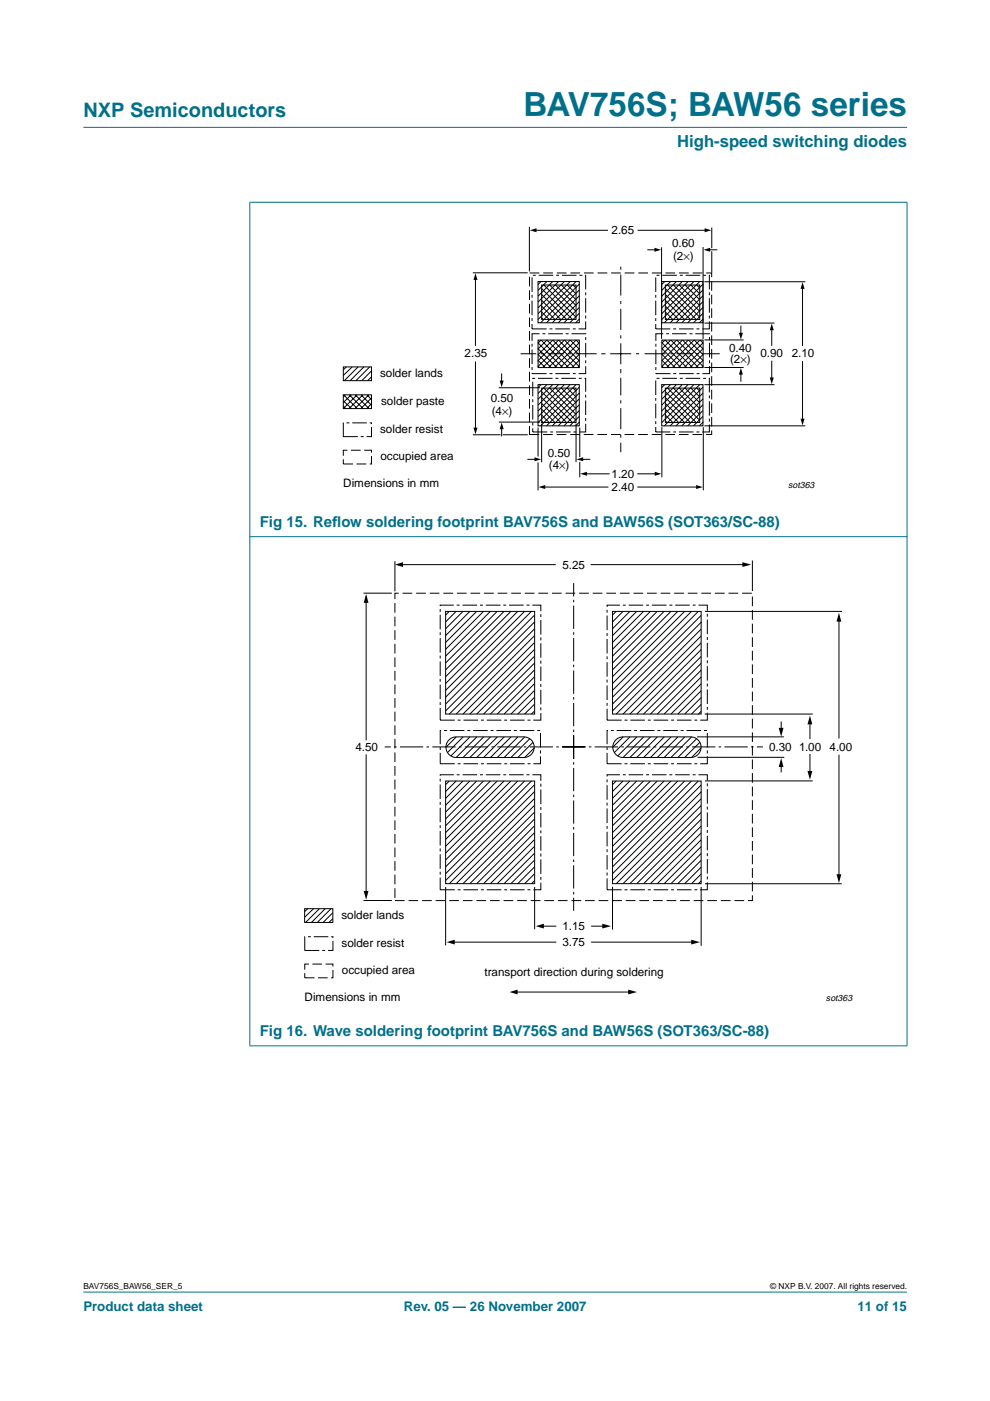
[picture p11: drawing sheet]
<svg xmlns="http://www.w3.org/2000/svg" width="210mm" height="297mm" viewBox="0 0 210 297" stroke-linecap="round" stroke-linejoin="round" font-family="sans-serif">
<g fill="#00708a" stroke="#00708a" stroke-width=".21">
<path d="M17.7 273.9h174.6z"/>
<path d="M17.7 27h174.6z"/>
<path d="M53 42.9v178.8z"/>
<path d="M192.3 42.9v178.8z"/>
<path d="M52.9 42.9h139.5z"/>
<path d="M52.9 113.8h139.5z"/>
<path d="M52.9 221.7h139.5z"/>
</g>
<g fill="none" stroke="#000" stroke-width=".21">
<path d="M100.3 57.8h11.6M100.8 59.1v14.1M112.2 48.1v9.4M113.5 48.8h15.3M114.1 59.7h8.7v8.7h-8.7zM114.7 59.7l-.6 .6M115.9 59.7l-1.8 1.9M117.2 59.7l-3.1 3.1M118.4 59.7l-4.3 4.3M119.7 59.7l-5.6 5.6M120.9 59.7l-6.8 6.8M122.1 59.7l-8 8.1"/>
<path d="M131.6 56.5v.7M131.6 58.2v4.5M135.3 48.8h14.4M137.3 53h1.7M140.3 52.4v19.4M140.3 59.7h8.7v8.7h-8.7zM140.9 59.7l-.6 .6M142.2 59.7l-1.9 1.9M143.4 59.7l-3.1 3.1M144.6 59.7l-4.3 4.3M145.9 59.7l-5.6 5.6M147.1 59.7l-6.8 6.8"/>
<path d="M148.4 59.7l-8.1 8.1M149.1 52.4v19.5M149.3 59.7h21.4M150.3 53h1.7M150.9 48.3v4.3M150.9 53.3v4.5M72.8 77.8h6v2.9h-6zM73.4 77.8l-.6 .6M74.7 77.8l-1.9 1.8M75.9 77.8l-2.9 2.9M77.2 77.8l-3 2.9M78.4 77.8l-2.9 2.9"/>
<path d="M78.8 79.9l-.9 .8M78.8 78.6l-2.1 2.1M100.8 76.8v14.2M106.4 79.3v1.7M110.4 75h3.3M114 73.9l4.1 4M114 72.7l5.3 5.2M114 77.6l.3 .3M114 76.4l1.6 1.5M114 75.1l2.8 2.8M114.1 72.1h8.7v5.8h-8.7zM114.1 74l1.9-1.9 5.8 5.8"/>
<path d="M114.1 75.2l3.1-3.1 5.6 5.6M114.1 76.4l4.3-4.3 4.4 4.3M114.1 72.7l.6-.6 5.8 5.8M114.6 75h.8M114.8 60.4h7.3v7.3h-7.3zM114.8 63.7l4.1 4M114.8 62.4l5.3 5.3M114.8 61.2l6.6 6.5M114.8 67.4l.4 .3M114.8 66.2l1.6 1.5M114.8 64.9l2.9 2.8M115.3 60.4l6.8 6.9"/>
<path d="M116.1 75h3.5M116.5 60.4l5.6 5.6M117.8 60.4l4.3 4.4M119 60.4l3.1 3.1M120.3 60.4l1.8 1.9M120.5 75h.7M121.5 60.4l.6 .7M122 75h4.5M122.8 75.2l-3.1-3.1-5.6 5.6M122.8 74l-1.9-1.9-5.8 5.8M122.8 72.7l-.7-.6-5.8 5.8M122.8 66.4l-2 2"/>
<path d="M122.8 64l-4.5 4.4M122.8 61.5l-6.9 6.9M122.8 60.2l-8.2 8.2M122.8 65.2l-3.2 3.2M122.8 62.7l-5.7 5.7M122.8 73.9l-4 4M122.8 72.7l-5.2 5.2M122.8 77.6l-.3 .3M122.8 76.4l-1.5 1.5M122.8 75.1l-2.8 2.8M122.9 67.6l-.9 .8M127.5 75h.9"/>
<path d="M129.4 75h4.4M131.6 63.8v.7M131.6 65.5v4.4M131.6 71.1v.7M131.6 72.8v4.4M131.6 78.2v.9M134.9 75h.6M136.7 75h4.4M140.3 72.1h8.8v5.8h-8.8zM140.3 73.9l4.1 4M140.3 72.7l5.3 5.2M140.3 77.6l.3 .3"/>
<path d="M140.3 76.4l1.6 1.5M140.3 75.1l2.8 2.8M141 72.1l-.7 .7M141 72.1l5.8 5.8M141.1 60.4h7.3v7.3h-7.3zM141.1 63.7l4 4M141.1 62.4l5.3 5.3M141.1 61.2l6.5 6.5M141.1 67.4l.3 .3M141.1 66.2l1.5 1.5M141.1 64.9l2.8 2.8M141.5 60.4l6.9 6.9"/>
<path d="M142.1 75h.7M142.2 72.1l-1.9 1.9M142.3 72.1l5.8 5.8M142.8 60.4l5.6 5.6M143.4 75h3.6M143.4 72.1l-3.1 3.1M143.5 72.1l5.6 5.6M144 60.4l4.4 4.4M144.7 72.1l-4.4 4.4M144.7 72.1l4.4 4.3M145.2 60.4l3.2 3.1M145.9 72.1l-5.6 5.6"/>
<path d="M146 72.1l3.1 3.1M146.5 60.4l1.9 1.9M147.2 72.1l-5.9 5.8M147.2 72.1l1.9 1.9M147.5 75h.7M147.7 60.4l.7 .7M148.4 72.1l-5.8 5.8M148.4 72.1l.7 .6M148.8 75h3.8M149 61.5l-6.9 6.9M149 60.2l-8.1 8.2M149 65.2l-3.2 3.2"/>
<path d="M149 64l-4.4 4.4M149 62.7l-5.7 5.7M149 66.4l-2 2M149.1 73.9l-4.1 4M149.1 72.7l-5.3 5.2M149.1 77.6l-.3 .3M149.1 76.4l-1.6 1.5M149.1 75.1l-2.8 2.8M149.1 67.6l-.8 .8M149.3 77.9h8.4M149.3 72.1h8.4M149.3 68.5h14.9"/>
<path d="M157.1 69.2v1.6M157.1 79.1v1.7M163.6 69.7v3.5M163.6 76.6v3.7M170.2 61v12.3M170.2 76.7v12.4M72.8 83.7h6v2.9h-6zM72.8 85l1.7 1.6M72.8 86.1l.5 .5M72.9 83.7l2.8 2.9M73.2 83.7l-.4 .4M74.1 83.7l2.9 2.9"/>
<path d="M74.5 83.7l-1.7 1.6M75.3 83.7l2.9 2.9M75.7 83.7l-2.9 2.9M76.6 83.7l2.1 2.2M76.9 83.7l-2.9 2.9M77.8 83.7l1 1M78.2 83.7l-2.9 2.9M78.8 85.6l-1 1M78.8 84.4l-2.3 2.2M100.3 92.2h5.8M105.8 82.2h8.7M105.8 89.5h8.7"/>
<path d="M106.4 90.7v1.7M106.6 92.2h5.3M111.9 97.4h1.7M114.1 81.5h8.7v8.8h-8.7zM114.1 90.6v6.2M114.1 98v6M114.7 81.5l-.6 .7M114.8 89.8v8.2M114.8 82.3h7.3v7.3h-7.3zM114.8 85.5l4.1 4.1M114.8 84.3l5.3 5.3M114.8 83.1l6.6 6.5"/>
<path d="M114.8 89.2l.4 .4M114.8 88l1.6 1.6M114.8 86.8l2.9 2.8M115.3 82.3l6.8 6.8M115.9 81.5l-1.8 1.9M116.5 82.3l5.6 5.6M117.2 81.5l-3.1 3.2M117.8 82.3l4.3 4.3M118.4 81.5l-4.3 4.4M119 82.3l3.1 3.1M119.7 81.5l-5.6 5.6M120.3 82.3l1.8 1.9"/>
<path d="M120.9 81.5l-6.8 6.9M121.5 82.3l.6 .6M122.1 81.5l-8 8.1M122.1 89.8v8.2M122.8 83.3l-6.9 7M122.8 82.1l-8.2 8.2M122.8 87l-3.2 3.3M122.8 85.8l-4.5 4.5M122.8 84.6l-5.7 5.7M122.8 88.3l-2 2M122.9 89.4l-.9 .9M122.9 90.6v6.3"/>
<path d="M122.9 97.9v3.3M123.4 97.4h1.7M131.6 80.1v3.7M131.6 84.9v.6M131.6 86.5v4.5M131.6 92.1v.7M131.6 93.9v2M140.3 81.5h8.7v8.8h-8.7zM140.3 90.6v10.6M140.9 81.5l-.6 .7M141.1 82.3h7.3v7.3h-7.3zM141.1 85.5l4 4.1"/>
<path d="M141.1 84.3l5.3 5.3M141.1 83.1l6.5 6.5M141.1 89.2l.3 .4M141.1 88l1.5 1.6M141.1 86.8l2.8 2.8M141.5 82.3l6.9 6.8M142.2 81.5l-1.9 1.9M142.8 82.3l5.6 5.6M143.4 81.5l-3.1 3.2M144 82.3l4.4 4.3M144.6 81.5l-4.3 4.4M145.2 82.3l3.2 3.1"/>
<path d="M145.9 81.5l-5.6 5.6M146.5 82.3l1.9 1.9M147.1 81.5l-6.8 6.9M147.7 82.3l.7 .6M148.4 81.5l-8.1 8.1M149 83.3l-6.9 7M149 82.1l-8.1 8.2M149 87l-3.2 3.3M149 85.8l-4.4 4.5M149 84.6l-5.7 5.7M149 88.3l-2 2M149.1 90.6v13.4"/>
<path d="M149.1 89.4l-.8 .9M149.3 81.6h14.9M149.3 90.3h21.4M83.7 119v6.4M84.4 119.7h33.4M115.3 103.3h13.6M124.2 100.5h4.9M125.2 119.7h33.1M135.2 100.5h3.9M135.2 103.3h12.7M159.5 118.8v6.5M77.1 125.8h6"/>
<path d="M77.6 126.4v30.6M94.5 129.6h18.9v21.8h-18.9zM95.3 129.6l-.8 .8M96.7 129.6l-2.2 2.3M98.2 129.6l-3.7 3.7M99.6 129.6l-5.1 5.2M101.1 129.6l-6.6 6.6M102.5 129.6l-8 8.1M104 129.6l-9.5 9.5M105.4 129.6l-10.9 11M106.9 129.6l-12.4 12.4M108.3 129.6l-13.8 13.9"/>
<path d="M109.8 129.6l-15.3 15.3M111.2 129.6l-16.7 16.8M112.7 129.6l-18.2 18.2M113.3 130.5l-18.8 18.8M113.3 133.4l-18 18M113.3 134.8l-16.6 16.6M113.3 136.3l-15.1 15.1M113.3 137.7l-13.7 13.7M113.3 139.2l-12.2 12.2M113.3 131.9l-18.8 18.8M129.9 129.6h18.8v21.8h-18.8zM130.6 129.6l-.7 .8"/>
<path d="M132.1 129.6l-2.2 2.3M133.5 129.6l-3.6 3.7M135 129.6l-5.1 5.2M136.4 129.6l-6.5 6.6M137.9 129.6l-8 8.1M139.3 129.6l-9.4 9.5M140.8 129.6l-10.9 11M142.3 129.6l-12.4 12.4M143.7 129.6l-13.8 13.9M145.2 129.6l-15.3 15.3M146.6 129.6l-16.7 16.8M148.1 129.6l-18.2 18.2"/>
<path d="M148.7 130.5l-18.8 18.8M148.7 133.4l-18 18M148.7 134.8l-16.6 16.6M148.7 136.3l-15.1 15.1M148.7 137.7l-13.7 13.7M148.7 139.2l-12.2 12.2M148.7 131.9l-18.8 18.8M149.5 129.6h29M177.9 130.9v25.7M77.6 159.9v29.7M95.2 156.9l1-.6 .5-.1h14.4a2.18 2.18 0 0 1 2.2 2.2 2.18 2.18 0 0 1-2.2 2.2h-14.4a2.18 2.18 0 0 1-2-1.3 2.18 2.18 0 0 1 .5-2.4zM96.7 156.2l-2.2 2.3"/>
<path d="M98.2 156.2l-3.3 3.4M99.6 156.2l-4 4.1M101.1 156.2l-4.4 4.4M102.5 156.2l-4.3 4.4M104 156.2l-4.4 4.4M105.5 156.2l-4.4 4.4M106.9 156.2l-4.4 4.4M108.4 156.2l-4.4 4.4M109.8 156.2l-4.4 4.4M111.3 156.2l-4.4 4.4M112.3 156.6l-4 4M113 157.4l-3.2 3.2"/>
<path d="M113.3 158.6l-2 2M113.3 140.6l-10.8 10.8M113.3 142.1l-9.3 9.3M113.3 143.5l-7.9 7.9M113.3 145l-6.4 6.4M113.3 146.5l-5 4.9M113.3 147.9l-3.5 3.5M113.3 149.4l-2.1 2M113.3 150.8l-.6 .6M130.6 156.9l.9-.6 .6-.1h14.4a2.18 2.18 0 0 1 2.1 2.2 2.18 2.18 0 0 1-2.1 2.2h-14.4a2.18 2.18 0 0 1-2-1.3 2.18 2.18 0 0 1 .5-2.4zM132.1 156.2l-2.2 2.3M133.6 156.2l-3.3 3.4"/>
<path d="M135 156.2l-4 4.1M136.5 156.2l-4.4 4.4M137.9 156.2l-4.3 4.4M139.4 156.2l-4.4 4.4M140.8 156.2l-4.3 4.4M142.3 156.2l-4.4 4.4M143.7 156.2l-4.3 4.4M145.2 156.2l-4.4 4.4M146.6 156.2l-4.3 4.4M147.7 156.6l-4 4M147.8 156.2h18.4M148.4 157.4l-3.2 3.2"/>
<path d="M148.6 158.6l-2 2M148.7 140.6l-10.8 10.8M148.7 142.1l-9.3 9.3M148.7 143.5l-7.9 7.9M148.7 145l-6.4 6.4M148.7 146.5l-5 4.9M148.7 147.9l-3.5 3.5M148.7 149.4l-2.1 2M148.7 150.8l-.6 .6M149.4 151.4h22.9M165.6 153v2.1M171.7 152.9v3.8"/>
<path d="M171.7 159.9v4.4M94.5 165.6h18.9v21.8h-18.9zM95.3 165.6l-.8 .8M96.7 165.6l-2.2 2.2M98.2 165.6l-3.7 3.7M99.6 165.6l-5.1 5.1M101.1 165.6l-6.6 6.6M102.5 165.6l-8 8M104 165.6l-9.5 9.5M105.4 165.6l-10.9 10.9M106.9 165.6l-12.4 12.4M108.3 165.6l-13.8 13.8"/>
<path d="M109.8 165.6l-15.3 15.3M111.2 165.6l-16.7 16.7M112.7 165.6l-18.2 18.2M113.3 175.2l-12.2 12.2M113.3 166.4l-18.8 18.8M113.3 169.3l-18 18.1M113.3 170.8l-16.6 16.6M113.3 172.3l-15.1 15.1M113.3 173.7l-13.7 13.7M113.3 176.6l-10.8 10.8M113.3 178.1l-9.3 9.3M113.3 179.5l-7.9 7.9"/>
<path d="M113.3 167.8l-18.8 18.9M129.9 165.6h18.8v21.8h-18.8zM130.6 165.6l-.7 .8M132.1 165.6l-2.2 2.2M133.5 165.6l-3.6 3.7M135 165.6l-5.1 5.1M136.4 165.6l-6.5 6.6M137.9 165.6l-8 8M139.3 165.6l-9.4 9.5M140.8 165.6l-10.9 10.9M142.3 165.6l-12.4 12.4M143.7 165.6l-13.8 13.8"/>
<path d="M145.2 165.6l-15.3 15.3M146.6 165.6l-16.7 16.7M147.9 160.6h18.4M148.1 165.6l-18.2 18.2M148.7 166.4l-18.8 18.8M148.7 169.3l-18 18.1M148.7 170.8l-16.6 16.6M148.7 172.3l-15.1 15.1M148.7 173.7l-13.7 13.7M148.7 175.2l-12.2 12.2M148.7 176.6l-10.8 10.8M148.7 178.1l-9.3 9.3"/>
<path d="M148.7 179.5l-7.9 7.9M148.7 167.8l-18.8 18.9M149.5 165.6h22.8M165.6 161.9v1.9M177.9 160v26M64.6 192.7h6v2.9h-6zM65.2 192.7l-.6 .6M66.5 192.7l-1.9 1.7M67.7 192.7l-2.9 2.9M69 192.7l-3 2.9M70.2 192.7l-2.9 2.9M70.6 194.8l-.8 .8"/>
<path d="M70.6 193.5l-2.1 2.1M77.1 190.9h6M94.5 188.1v12.3M96 199.8h21.9M113.3 186.8l-.6 .6M113.3 181l-6.4 6.4M113.3 182.4l-5 5M113.3 183.9l-3.5 3.5M113.3 185.3l-2.1 2.1M113.4 188.1v8.9M114.9 196.4h3M125.3 199.8h22.1"/>
<path d="M125.3 196.4h3.3M129.9 188v9.1M148.7 181l-6.4 6.4M148.7 182.4l-5 5M148.7 183.9l-3.5 3.5M148.7 185.3l-2.1 2.1M148.7 186.8l-.6 .6M148.7 188v12.5M149.5 187.4h29M109.2 210.3h25.1"/>
</g>
<path d="M112.3 57.9h38.6v34.2h-38.6zM83.7 125.8h75.8v65.1h-75.8z" fill="none" stroke="#000" stroke-width=".21" stroke-dasharray="2.1 .8" stroke-linecap="butt"/>
<g fill="none" stroke="#000" stroke-width=".21" stroke-dasharray="3.1 .6 .6 .6" stroke-linecap="butt">
<path d="M112.8 58.4h11.4v11.3h-11.4zM139 58.4h11.4v11.3h-11.4zM112.8 70.8h11.4v8.4h-11.4zM139.1 70.8h11.3v8.4h-11.3zM72.8 89.7h6v2.9h-6zM113 80.2h11.2v11.4h-11.2zM139 80.2h11.4v11.4h-11.4zM93.3 128.3h21.4v24.4h-21.4zM128.7 128.3h21.3v24.4h-21.3zM93.3 154.9h21.3v7h-21.3zM128.7 154.9h21.3v7h-21.3zM93.3 164.3h21.4v24.3h-21.4z"/>
<path d="M128.7 164.3h21.3v24.3h-21.3zM64.6 198.6h6v2.9h-6z"/>
</g>
<g fill="#000">
<path d="M100.8 57.9l.4 1.5h-.8zM112.3 48.8l1.5-.4v.8zM138.8 52.5l1.4 .5-1.4 .4zM149.4 48.4l1.4 .4-1.4 .4zM149.2 53l1.4-.5v.9zM157.1 78l.4 1.4h-.8zM156.7 70.6h.8l-.4 1.4zM163.6 68.6l.5 1.4h-.9zM170.2 59.8l.4 1.4h-.9zM100.4 90.7h.8l-.4 1.4zM105.9 80.7h.9l-.4 1.4zM106.4 89.6l.4 1.4h-.9z"/>
<path d="M113.3 97l1.4 .4-1.4 .4zM122.2 97.4l1.4-.4v.8zM163.2 80h.9l-.5 1.5zM169.7 88.8h.9l-.4 1.4zM83.7 119.7l1.8-.5v1zM114.2 103.3l1.4-.5v.9zM123 100.5l1.4-.5v.9zM138.8 100l1.4 .5-1.4 .4zM147.6 102.8l1.4 .5-1.4 .4zM157.4 119.2l1.9 .5-1.9 .5zM77.6 125.9l.5 1.9h-1zM177.9 129.9l.5 1.9h-1z"/>
<path d="M165.1 154.3h1l-.5 1.9zM171.7 151.7l.5 1.9h-1zM165.6 160.7l.5 1.9h-1zM171.2 163.5h1l-.5 1.8zM77.1 188.9h1l-.5 1.9zM94.7 199.8l1.7-.6v1zM113.6 196.4l1.7-.6v1.1zM127.7 195.8l1.9 .6-1.9 .5zM146.6 199.2l1.8 .6-1.8 .4zM177.4 185.4h1l-.5 1.8zM108 210.3l1.7-.5v1zM133.2 209.8l1.9 .5-1.9 .5z"/>
</g>
<path d="M72.8 95.5h6v2.9h-6zM64.6 204.4h6v2.9h-6z" fill="none" stroke="#000" stroke-width=".21" stroke-dasharray="2.1 .7" stroke-linecap="butt"/>
<path d="M119.2 158.4h42.6M121.6 155.9v37.2M124.1 158.4h-42.5M121.6 160.9v-37.3" fill="none" stroke="#000" stroke-width=".21" stroke-dasharray="4.9 .7 .5 .7" stroke-linecap="butt"/>
<text font-size="7.1" fill="#00708a" x="111" y="24.7">BAV756S; BAW56 series</text>
<text font-size="4.2" fill="#00708a" x="17.7" y="24.9">NXP Semiconductors</text>
<text font-size="3.5" fill="#00708a" x="143.6" y="31.1">High-speed switching diodes</text>
<g font-size="3.2" fill="#00708a">
<text x="55.1" y="111.7">Fig 15. Ref</text>
<text x="70.4" y="111.7">low soldering footprint BAV756S and BAW56S (SOT363/SC-88)</text>
<text x="55.1" y="219.6">Fig 16. Wave soldering footprint BAV756S and BAW56S (SOT363/SC-88)</text>
</g>
<g font-size="2.8" fill="#00708a">
<text x="17.7" y="278">Product data sheet</text>
<text x="85.6" y="278">Rev. 05 — 26 November 2007</text>
<text x="181.8" y="278">11 of 15</text>
</g>
<g font-size="2.5">
<text x="129.7" y="49.7">2.65</text>
<text x="142.5" y="52.4">0.60</text>
<text x="142.7" y="55.1">(2×)</text>
<text x="98.5" y="75.7">2.35</text>
<text x="154.6" y="74.6">0.40</text>
<text x="154.8" y="77">(2×)</text>
<text x="161.2" y="75.7">0.90</text>
<text x="167.9" y="75.7">2.10</text>
<text x="80.6" y="80">solder lands</text>
<text x="80.8" y="85.9">solder paste</text>
<text x="104" y="85.3">0.50</text>
<text x="104.3" y="88">(4×)</text>
<text x="80.6" y="91.8">solder resist</text>
<text x="80.7" y="97.6">occupied area</text>
<text x="116.1" y="96.8">0.50</text>
<text x="116.4" y="99.5">(4×)</text>
<text x="129.7" y="101.3">1.20</text>
<text x="72.8" y="103.4">Dimensions in mm</text>
<text x="129.7" y="104.1">2.40</text>
<text x="119.2" y="120.6">5.25</text>
<text x="75.3" y="159.2">4.50</text>
<text x="163.1" y="159.2">0.30</text>
<text x="169.4" y="159.2">1.00</text>
<text x="175.9" y="159.2">4.00</text>
<text x="72.4" y="194.9">solder lands</text>
<text x="119.2" y="197.2">1.15</text>
<text x="72.4" y="200.8">solder resist</text>
<text x="119.2" y="200.6">3.75</text>
<text x="72.5" y="206.6">occupied area</text>
<text x="102.7" y="207">transport direction during soldering</text>
<text x="64.6" y="212.1">Dimensions in mm</text>
</g>
<g font-size="1.9">
<text x="167.1" y="103.5">sot363</text>
<text x="175.1" y="212.3">sot363</text>
</g>
<g font-size="1.8">
<text x="17.7" y="273.4">BAV756S_BAW56_SER_5</text>
<text x="163.3" y="273.4">© NXP B.V. 2007. All rights reserved.</text>
</g>
</svg>
